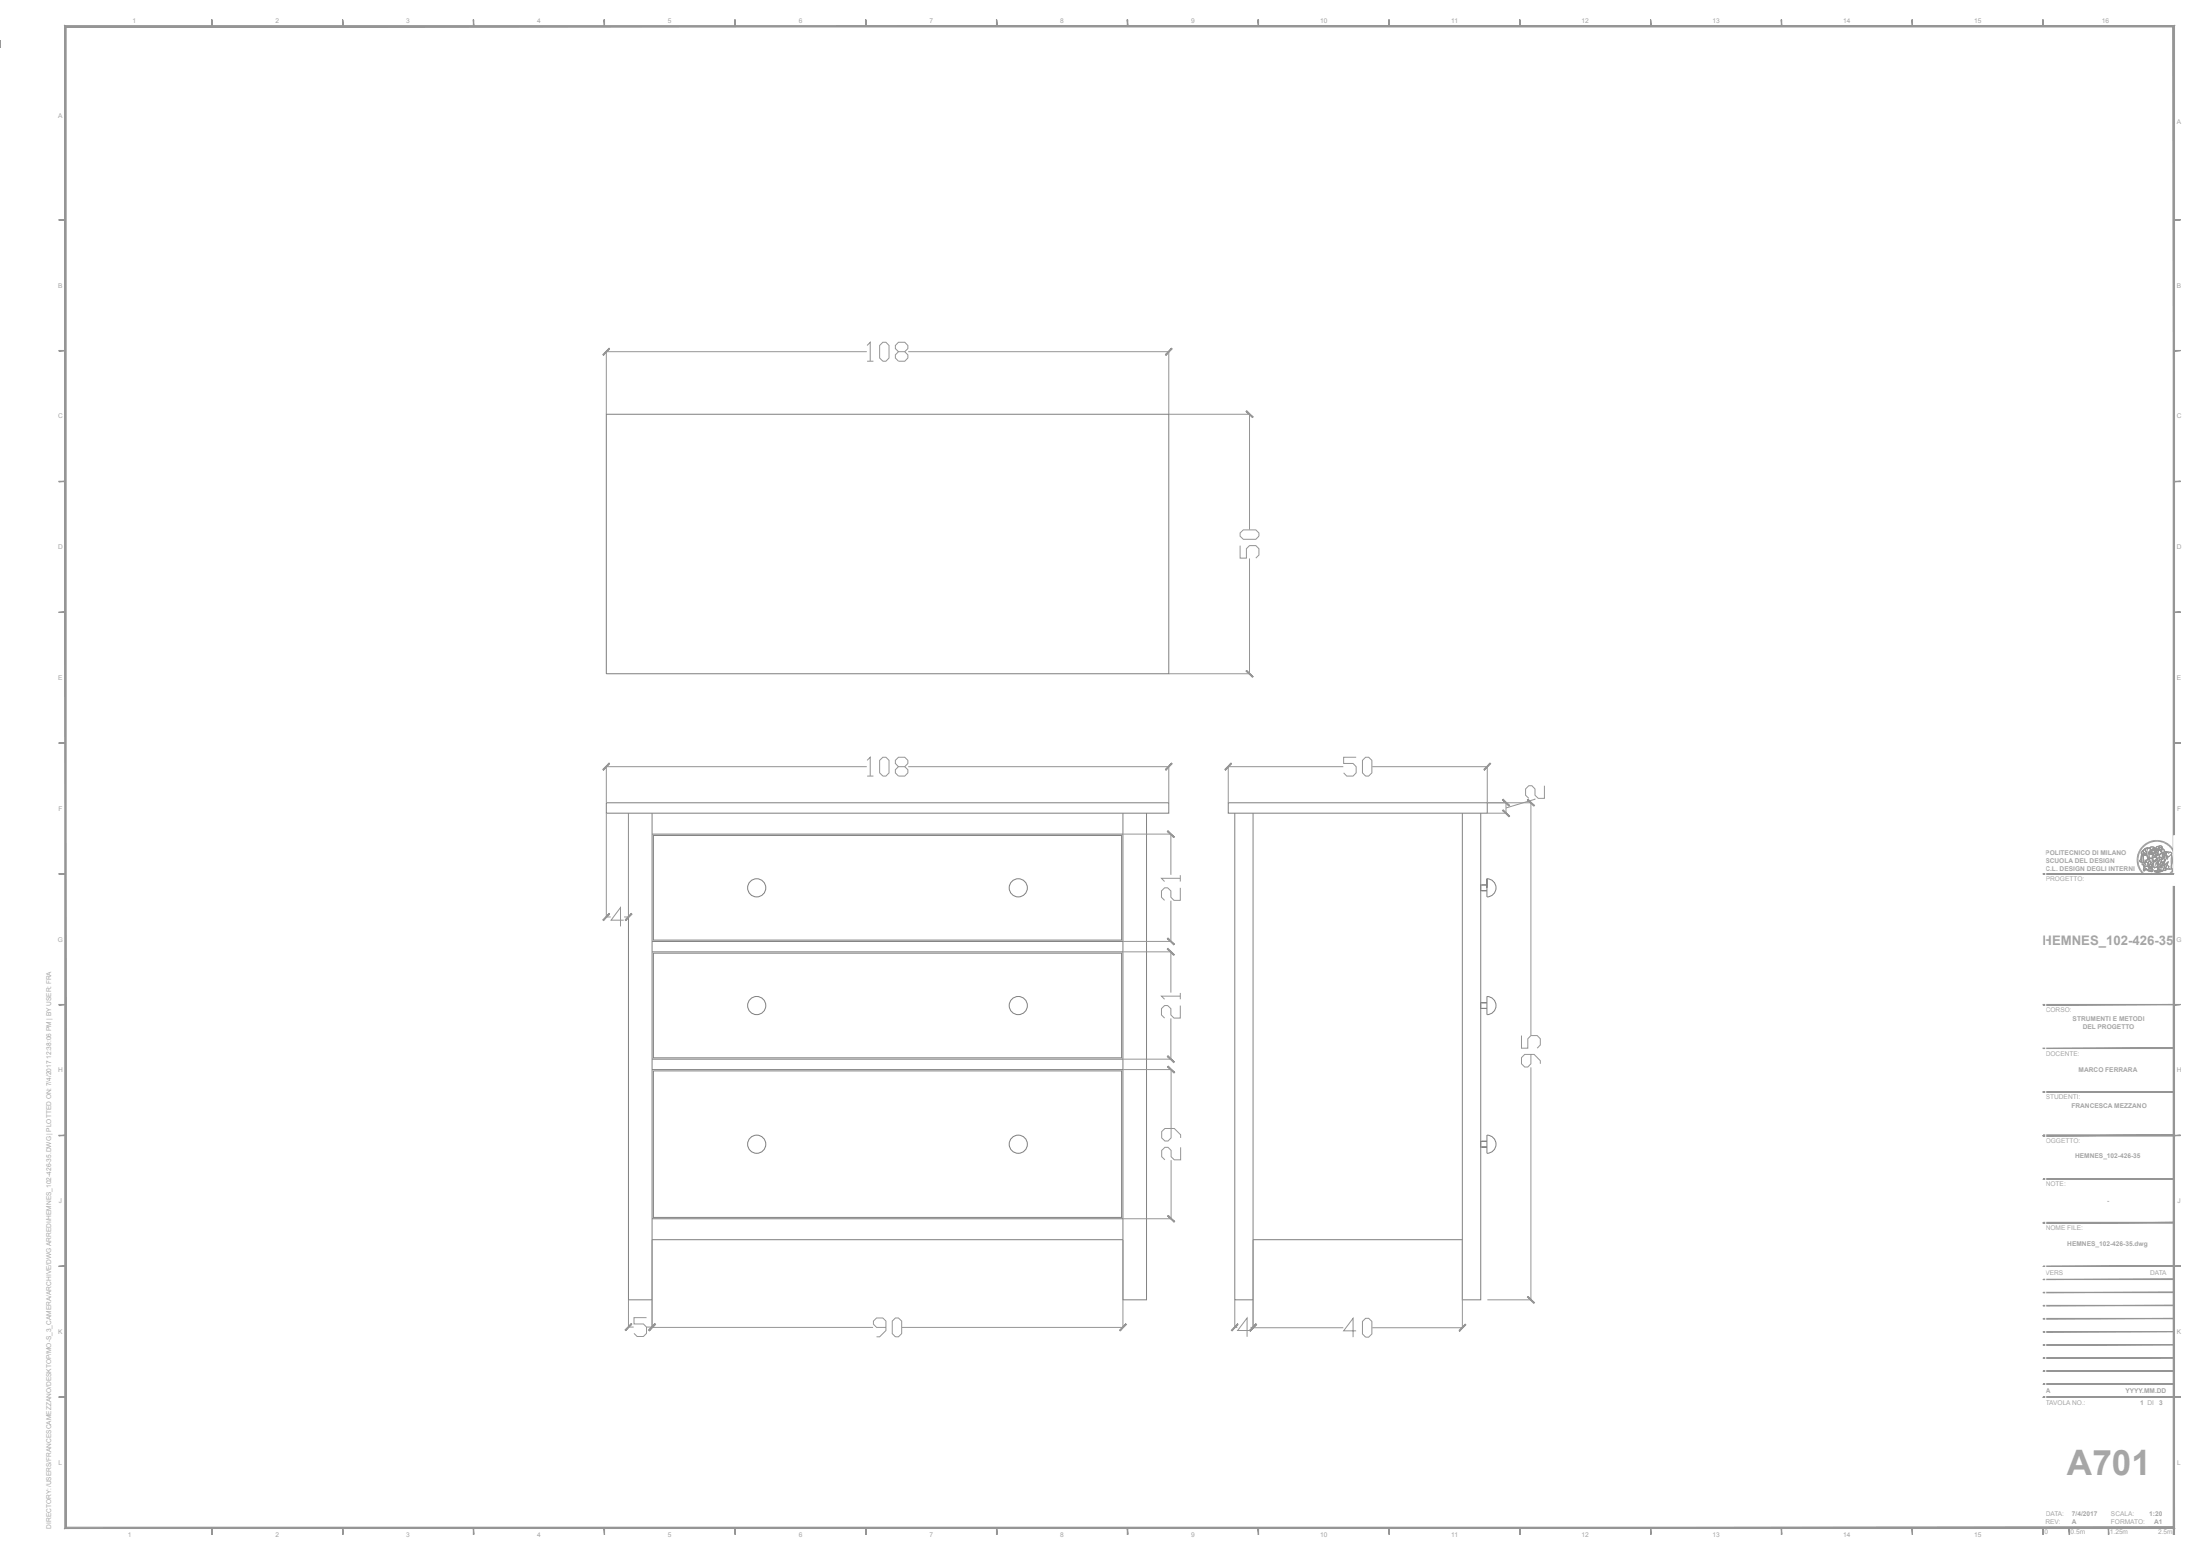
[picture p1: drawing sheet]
<svg xmlns="http://www.w3.org/2000/svg" width="841mm" height="594mm" viewBox="0 0 841 594" stroke-linecap="round" stroke-linejoin="round" font-family="sans-serif">
<g fill="none" stroke="#7f7f7f" stroke-width=".38">
<path d="M231.8 158.3h215v99.2h-215zM231.8 306.9h215v3.9h-215zM240.2 310.8v186h9.1v-186M249.3 318.8h180M249.8 319.3h179v40h-179zM429.3 310.8v186h9v-186M469.5 306.9h99v3.9h-99zM472 310.8v186h7v-186M559 310.8v186h7v-186M566.4 338.3h2h-2.4v2.2h2.4h-2M568.4 335.9a3.5 3.5 0 0 1 3.5 3.5 3.5 3.5 0 0 1-3.5 3.4v-6.9v3.5M249.3 359.9h180"/>
<path d="M249.3 363.8h180M249.8 364.3h179v40h-179zM566.4 383.3h2h-2.4v2.2h2.4h-2M568.4 380.9v6.9a3.5 3.5 0 0 0 3.5-3.4 3.5 3.5 0 0 0-3.5-3.5M249.3 404.9h180M249.3 408.8h180M249.8 409.3h179v56h-179zM566.4 436.3h2h-2.4v2.2h2.4h-2M568.4 433.9a3.5 3.5 0 0 1 3.5 3.5 3.5 3.5 0 0 1-3.5 3.4zM249.3 473.9h180M249.3 465.9h180M479 473.9h80"/>
<circle cx="289.3" cy="339.4" r="3.5"/>
<circle cx="389.3" cy="339.4" r="3.5"/>
<circle cx="289.3" cy="384.4" r="3.5"/>
<circle cx="389.3" cy="384.4" r="3.5"/>
<circle cx="289.3" cy="437.4" r="3.5"/>
<circle cx="389.3" cy="437.4" r="3.5"/>
</g>
<g fill="none" stroke="#959595" stroke-width=".38">
<path d="M231.8 134.3v24M231.8 134.4h99.5M331.5 132.1l1.2-1.3v7.3M331.5 138.1h2.4M336.3 132.1l1.2-1.3h1.2l1.2 1.3v4.7l-1.2 1.3h-1.2l-1.2-1.3zM343.5 134.4l-1.2-1.2v-1.1l1.2-1.3h2.4l1.2 1.3v1.1l-1.2 1.2h-2.4l-1.2 1.3v1.1l1.2 1.3h2.4l1.2-1.3v-1.1l-1.2-1.3M347.2 134.4h99.6M446.8 134.3v24M446.9 158.3h30.9M477.7 158.3v44.1M474.1 208.6v4.7h2.4v-3.6l1.2-1.1h2.4l1.2 1.1v2.5l-1.2 1.1M474.1 203.7l1.2-1.2h4.8l1.2 1.2v1.3l-1.2 1.1h-4.8l-1.2-1.1z"/>
<path d="M477.7 213.5v44M446.9 257.5h30.9M231.8 292.9v13.9M231.8 293.1h99.5M331.5 290.6l1.2-1.1v7.2M331.5 296.7h2.4M336.3 290.6l1.2-1.1h1.2l1.2 1.1v4.8l-1.2 1.3h-1.2l-1.2-1.3zM343.5 293.1l-1.2-1.3v-1.2l1.2-1.1h2.4l1.2 1.1v1.2l-1.2 1.3h-2.4l-1.2 1.1v1.2l1.2 1.3h2.4l1.2-1.3v-1.2l-1.2-1.1M347.2 293.1h99.6M446.8 292.9v13.9M469.5 293.1h44M469.5 292.9v13.9"/>
<path d="M518.4 289.5h-4.8v2.3h3.6l1.2 1.3v2.3l-1.2 1.3h-2.4l-1.2-1.3M520.8 290.6l1.2-1.1h1.2l1.2 1.1v4.8l-1.2 1.3h-1.2l-1.2-1.3zM524.6 293.1h43.9M568.5 292.9v13.9M231.8 310.9v39.7M240.2 310.9v39.7M429.4 318.8h18.3l-.1 15.6M568.6 306.9h16.7M568.6 310.8h7.2M575.7 306.9v3.9M585.2 306.9v88.8M586.8 305.3v.2l-11.1 3.3"/>
<path d="M590.4 300.3v4.9h-2.4l-1.2-1.2v-2.4l-1.2-1.3h-1.2l-1.2 1.3v2.4l1.2 1.2M451.2 339.4v4.7h-2.4l-1.2-1.1v-2.4l-1.2-1.2h-1.2l-1.2 1.2v2.4l1.2 1.1M451.2 335.7h-7.2l1.2 1.3M451.2 334.5v2.5M816.8 328.7h.7M816.8 328.4h.7M816.8 328l.7 .1M816.9 327.6l.6 .1M816.9 327.3l.7 .1M817 326.9l.7 .2M817.1 326.6l.7 .2M817.2 326.2l.6 .3"/>
<path d="M817.3 325.9l.7 .3M817.5 325.6l.6 .3M817.5 329l-.7 .1M817.5 329.4h-.7M817.5 329.7l-.6 .1M817.6 330l-.7 .1M817.6 325.3l.6 .3M817.6 330.3l-.6 .2M817.7 330.6l-.6 .2M817.8 324.9l.6 .4M817.8 330.9l-.6 .3M817.9 331.2l-.6 .3"/>
<path d="M818 324.6l.6 .4M818.1 331.5l-.7 .3M818.2 324.3l.5 .4M818.2 331.8l-.6 .4M818.4 332.1l-.6 .4M818.4 324l.5 .5M818.5 332.4l-.6 .4M818.6 323.8l.5 .4M818.7 332.7l-.6 .4M818.9 323.5l.4 .5M818.9 332.9l-.5 .5M819.1 323.3l.5 .4"/>
<path d="M819.1 333.2l-.5 .5M819.3 333.4l-.5 .5M819.4 323l.4 .5M819.5 333.7l-.4 .5M819.6 322.8l.4 .5M819.7 333.9l-.4 .5M819.9 322.6l.4 .5M820 334.1l-.4 .6M820.2 322.3l.4 .6M820.3 334.3l-.4 .6M820.5 322.2l.3 .6M820.6 334.5l-.4 .6"/>
<path d="M820.8 322l.3 .6M820.8 334.7l-.3 .6M821.1 334.8l-.3 .6M821.1 321.8l.3 .6M821.4 335l-.3 .6M821.4 321.7l.3 .6M821.7 335.1l-.3 .7M821.8 321.5l.2 .7M822 335.3l-.3 .6M822.1 321.4l.2 .7M822.3 335.4l-.2 .6M822.5 321.3l.1 .7"/>
<path d="M822.6 335.5l-.2 .6M822.8 328.1l.6-.5 .6 .1a.58 .58 0 0 1 .5 .9l-.4 .1a.68 .68 0 0 1-.9 .3 .68 .68 0 0 1-.4-.8zM822.8 321.2l.2 .7M822.9 335.6l-.1 .6M823.2 321.2l.1 .6M823.2 335.6l-.1 .7M823.3 329l.6 .4 .4-.6a.45 .45 0 0 0 .4-.5 .45 .45 0 0 0-.4-.4l-1-.2-.5 .7-.2-.1 .5-1.3 1.3 .2 .5-.4v-.3l.6 .1 .2 1-.3 .6 .2 .5-1 1.3h-.3l.5 .2-.1 .4 .3-.3-.3 1.1-1.1 .3-.8-.8 .5-1.6M823.5 321.1l.1 .7M823.6 335.6l-.1 .7M823.6 332.9l2-.5 1.2 .3-2.1 .6zM823.9 321.1v.7M823.9 335.7l-.1 .7"/>
<path d="M824.2 335.7v.7M824.2 321.1v.7M824.5 335.7v.7M824.6 321.1v.7M824.7 333.3l2.1-.6v.3l-2.1 .6zM824.8 335.7l.1 .7M825 321.1l-.1 .7M825 331.5l.3-.1 .1 1.1-.3-.6-.3 .7zM825.2 335.7l.1 .7M825.3 323.5a.92 .92 0 0 1 1.2 .3 .92 .92 0 0 1-.1 1.2l-.3 .5 .3-1.2a.52 .52 0 0 0-.6-.4 .52 .52 0 0 0-.4 .6l-.2 .6-.2-.9zM825.3 321.1l-.1 .7M825.5 335.6l.1 .7"/>
<path d="M825.5 326.6l1-.4a.82 .82 0 0 1 1.1 .6 .82 .82 0 0 1-.7 1 .76 .76 0 0 1-1.2-.2zM825.6 328.6l.8-.1-1.1 2.2v.8l-.5 .6-.1-1zM825.6 324h.1a.39 .39 0 0 1 .5-.2 .39 .39 0 0 1 .2 .5l-.3 .5a.48 .48 0 0 1-.6-.2 .48 .48 0 0 1 .1-.6zM825.6 321.2l-.1 .6M825.8 335.6l.1 .6M826 321.2l-.2 .7M826.1 329.6l.8-.1-.5 1.3 .1 .8a.47 .47 0 0 1-.7 0 .47 .47 0 0 1 .1-.7zM826.1 335.5l.2 .6M826.4 326.2l1.1-.6h.8l-.7 1zM826.4 321.3l-.2 .7M826.4 335.4l.2 .7M826.5 324.3l.7 .5 .4 .8a.76 .76 0 0 1-1.3-.1z"/>
<path d="M826.7 321.4l-.2 .7M826.8 335.3l.2 .7M827 321.5l-.2 .7M827.1 327.6h.3l-.2 .5a.87 .87 0 0 1 .1 1 .87 .87 0 0 1-.8 .4l-.4 .1 .1-.6zM827.1 335.2l.2 .7M827.4 321.6l-.3 .7M827.4 335.1l.2 .6M827.5 330.6l1.2-1-.9 2.3a.44 .44 0 0 1 .2 .6 .44 .44 0 0 1-.6 .2 .44 .44 0 0 1-.2-.6zM827.7 334.9l.3 .7M827.7 321.8l-.3 .6M827.9 334.8l.4 .5M828 322l-.3 .6"/>
<path d="M828.2 334.6l.4 .6M828.3 322.1l-.3 .6M828.5 325.8l.5-.1a.72 .72 0 0 1 .8 .1 .72 .72 0 0 1 .2 .8 10.4 10.4 0 0 1 0 5.1l.3 .4h-2.5l.9-2.5-1.5 1.3a5.3 5.3 0 0 1 1.6-3.4l.2-.1-.3-.1a.86 .86 0 0 1-.6-.7 .86 .86 0 0 1 .4-.8zM828.5 334.4l.4 .6M828.6 322.3l-.3 .6M828.8 334.2l.3 .6M828.9 322.5l-.4 .6M829 334l.4 .5M829.2 322.7l-.4 .6M829.2 333.8l.5 .5M829.5 322.9l-.5 .5M829.5 333.6l.5 .4"/>
<path d="M829.7 333.4l.5 .4M829.7 323.2l-.4 .5M829.9 333.1l.5 .4M830 323.4l-.5 .5M830.1 332.8l.5 .4M830.2 323.7l-.5 .5M830.3 332.5l.5 .4M830.5 324l-.5 .4M830.5 332.3l.6 .3M830.6 332l.6 .3M830.7 324.3l-.6 .4M830.8 331.7l.6 .3"/>
<path d="M830.9 324.5l-.6 .4M830.9 331.4l.6 .3M831 331.1l.6 .3M831.1 324.9l-.6 .3M831.1 330.8l.7 .2M831.2 325.2l-.6 .3M831.2 330.5l.7 .1M831.3 330.2l.6 .1M831.3 329.8l.7 .2M831.4 325.5l-.6 .3M831.4 329.5l.7 .1M831.4 329h.7"/>
<path d="M831.4 328.6h.7M831.4 329.2h.7M831.6 325.8l-.7 .3M831.7 326.2l-.7 .2M831.8 326.5l-.7 .2M831.9 326.8l-.7 .2M831.9 327.2l-.6 .1M832 327.6h-.7M832.1 327.9l-.7 .1M832.1 328.3h-.7M231.8 350.5h1.7M238.4 351.7h-4.8l3.6-4.8v7.2"/>
<path d="M238.6 350.5h1.6M447.6 344.3l.1 15.6h-18.3M429.4 363.8h18.2v15.6M451.2 379.5v2.5M447.6 389.3v15.6h-18.2M451.2 384.4v4.7h-2.4l-1.2-1.1v-2.4l-1.2-1.2h-1.2l-1.2 1.2v2.4l1.2 1.1M451.2 380.8h-7.2l1.2 1.2M581.6 395.8v4.9h2.4v-3.6l1.2-1.3h2.4l1.2 1.3v2.3l-1.2 1.3M429.4 408.8h18.4M447.7 408.8v22.4M585.2 403v3.6l-1.2 1.3h-1.1l-1.3-1.3v-2.3l1.3-1.3h3.5l2.4 2.4v1.2M585.2 408v88.8"/>
<path d="M447.7 431.4v3.6l-1.2 1.1h-1.2l-1.2-1.1v-2.5l1.2-1.1h3.6l2.4 2.4v1.2M451.3 438.6v4.7h-2.4l-1.2-1.1v-2.5l-1.2-1.1h-1.2l-1.2 1.1v2.5l1.2 1.1M447.7 443.5v22.4M249.3 473.9v33.6M429.3 473.9v33.6M429.4 465.9h18.4M479 473.9v33.7M559 473.9v33.7M240.2 496.9v10.5M472 496.9v10.6M568.6 496.8h16.7M240.2 507.3h2"/>
<path d="M247.1 503.7h-4.7v2.4h3.6l1.1 1.2v2.4l-1.1 1.2h-2.5l-1.1-1.2M247.3 507.3h2M249.3 507.4h84.5M338.7 507.4h-3.6l-1.2-1.2v-1.2l1.2-1.2h2.4l1.2 1.2v3.6l-2.4 2.4h-1.2M341.1 505l1.2-1.2h1.2l1.2 1.2v4.8l-1.2 1.2h-1.2l-1.2-1.2zM344.8 507.4h84.5M472 507.4h1M477.9 508.6h-4.8l3.6-4.8v7.2M478 507.4h1M479 507.5h34.5M518.4 508.7h-4.8l3.6-4.8v7.2M520.8 505.1l1.2-1.2h1.2l1.2 1.2v4.8l-1.2 1.2h-1.2l-1.2-1.2z"/>
<path d="M524.6 507.5h34.4"/>
</g>
<g fill="#959595" stroke="#959595" stroke-width=".38">
<path d="M232.8 133.1l-2.1 2.7 2.4-2.4zM230.4 135.5l2.4-2.4-2.1 2.7z"/>
<path d="M445.4 135.5l.3 .3 2.2-2.7zM447.9 133.1l.2 .3-2.4 2.4z"/>
<path d="M476.3 157.2l2.5 2.5 .2-.3zM476.3 157.2l.3-.2 2.4 2.4z"/>
<path d="M476.6 256.2l-.3 .3 2.7 2.1zM476.3 256.5l2.7 2.1-.2 .3z"/>
<path d="M232.8 291.7l-2.1 2.7 2.4-2.4zM232.8 291.7l-2.1 2.7-.3-.3z"/>
<path d="M445.4 294.1l.3 .3 2.2-2.7zM447.9 291.7l.2 .3-2.4 2.4z"/>
<path d="M241.3 505.9l-2.1 2.7 2.4-2.4zM238.9 508.3l2.4-2.4-2.1 2.7z"/>
<path d="M248 508.3l.2 .3 2.1-2.7zM250.3 505.9l.3 .3-2.4 2.4z"/>
<path d="M250.3 506l-2.1 2.7 2.4-2.4zM250.3 506l-2.1 2.7-.2-.3z"/>
<path d="M428 508.4l.2 .3 2.2-2.7zM430.4 506l.2 .3-2.4 2.4z"/>
<path d="M232.8 349.2l-2.1 2.7 2.4-2.5zM230.4 351.6l2.4-2.4-2.1 2.7z"/>
<path d="M238.9 351.6l.3 .3 2.1-2.7zM241.3 349.2l.3 .2-2.4 2.5z"/>
<path d="M470.6 291.7l-2.1 2.7 2.3-2.4zM470.6 291.7l-2.1 2.7-.3-.3z"/>
<path d="M567.2 294.1l.2 .3 2.2-2.7zM569.6 291.7l.3 .3-2.5 2.4z"/>
<path d="M574.4 305.8l2.4 2.4 .3-.3zM574.4 305.8l.2-.3 2.5 2.4z"/>
<path d="M574.6 309.5l-.2 .3 2.7 2.1zM574.4 309.8l2.7 2.1-.3 .3z"/>
<path d="M446.2 317.8l2.5 2.4 .2-.3zM446.2 317.8l.3-.3 2.4 2.4z"/>
<path d="M446.5 358.5l-.3 .3 2.7 2.1zM446.2 358.8l2.7 2.1-.2 .3z"/>
<path d="M446.2 362.8l2.5 2.4 .2-.3zM446.2 362.8l.3-.3 2.4 2.4z"/>
<path d="M446.5 403.5l-.3 .3 2.7 2.1zM446.2 403.8l2.7 2.1-.2 .3z"/>
<path d="M446.4 407.8l2.4 2.4 .2-.3zM446.4 407.8l.2-.3 2.4 2.4z"/>
<path d="M446.6 464.5l-.2 .3 2.6 2.1zM446.4 464.8l2.6 2.1-.2 .3z"/>
<path d="M583.9 305.8l2.4 2.4 .3-.3zM583.9 305.8l.3-.3 2.4 2.4z"/>
<path d="M584.2 495.5l-.3 .3 2.7 2.1zM583.9 495.8l2.7 2.1-.3 .3z"/>
<path d="M473.1 506l-2.1 2.7 2.3-2.4zM473.1 506l-2.1 2.7-.3-.3z"/>
<path d="M477.7 508.4l.2 .3 2.2-2.7zM480.1 506l.3 .3-2.5 2.4z"/>
<path d="M480.1 506.2l-2.2 2.6 2.5-2.4zM477.7 508.6l2.4-2.4-2.2 2.6z"/>
<path d="M557.7 508.6l.3 .2 2.1-2.6zM560.1 506.2l.3 .2-2.4 2.4z"/>
<path d="M831 484.1l2.5-.2zM831 483.9h2.5z"/>
<path d="M831 534.1l2.5-.2zM831 533.9h2.5z"/>
<path d="M430.9 7.6l.2 2.5v-2.5zM430.9 7.6l.2 2.5h-.2z"/>
<path d="M25.3 583.8l-.5 .5 806-.5zM24.8 584.3l806-.5 .5 .5z"/>
<path d="M830.8 10.3v573.5l.5 .5zM830.8 10.3l.5-.5v574.5z"/>
<path d="M25.3 10.3h805.5l.5-.5zM24.8 9.8h806.5l-806 .5z"/>
<path d="M24.8 9.8l.5 574v-573.5zM24.8 9.8l.5 574-.5 .5z"/>
<path d="M380.9 7.6l.2 2.5v-2.5zM380.9 7.6l.2 2.5h-.2z"/>
<path d="M480.9 7.6l.2 2.5v-2.5zM480.9 7.6l.2 2.5h-.2z"/>
<path d="M531 7.6l.1 2.5zM531 7.6l.1 2.5z"/>
<path d="M580.9 7.6l.2 2.5zM580.9 7.6l.2 2.5z"/>
<path d="M630.9 7.6l.2 2.5zM630.9 7.6l.2 2.5z"/>
<path d="M680.9 7.6l.2 2.5zM680.9 7.6l.2 2.5z"/>
<path d="M730.9 7.6l.2 2.5zM730.9 7.6l.2 2.5z"/>
<path d="M780.9 7.6l.2 2.5zM780.9 7.6l.2 2.5z"/>
<path d="M22.5 284.1l2.5-.1zM22.5 284h2.5z"/>
<path d="M22.5 234.1l2.5-.1zM22.5 234h2.5z"/>
<path d="M22.5 184.1l2.5-.1zM22.5 184h2.5z"/>
<path d="M22.5 134.1l2.5-.1zM22.5 134h2.5z"/>
<path d="M22.5 84.1l2.5-.1zM22.5 84h2.5z"/>
<path d="M22.5 384.1l2.5-.2zM22.5 383.9h2.5z"/>
<path d="M22.5 434.1l2.5-.2zM22.5 433.9h2.5z"/>
<path d="M22.5 484.1l2.5-.2zM22.5 483.9h2.5z"/>
<path d="M22.5 534.1l2.5-.2zM22.5 533.9h2.5z"/>
<path d="M22.5 334.1l2.5-.2zM22.5 333.9h2.5z"/>
<path d="M330.9 7.6l.2 2.5zM330.9 7.6l.2 2.5z"/>
<path d="M280.9 7.6l.2 2.5zM280.9 7.6l.2 2.5z"/>
<path d="M230.9 7.6l.2 2.5zM230.9 7.6l.2 2.5z"/>
<path d="M180.9 7.6l.2 2.5zM180.9 7.6l.2 2.5z"/>
<path d="M130.9 7.6l.2 2.5zM130.9 7.6l.2 2.5z"/>
<path d="M80.9 7.6l.2 2.5zM80.9 7.6l.2 2.5z"/>
<path d="M0 15.6l.1 2.5zM0 15.6l.1 2.5z"/>
<path d="M716.5 583.9h60zM716.5 584.1l60-.2z"/>
<path d="M831 284.1l2.5-.1zM831 284h2.5z"/>
<path d="M831 234.1l2.5-.1zM831 234h2.5z"/>
<path d="M831 184.1l2.5-.1zM831 184h2.5z"/>
<path d="M831 134.1l2.5-.1zM831 134h2.5z"/>
<path d="M831 84.1l2.5-.1zM831 84h2.5z"/>
<path d="M831 384.1l2.5-.2zM831 383.9h2.5z"/>
<path d="M831 434.1l2.5-.2zM831 433.9h2.5z"/>
<path d="M831 484.1l2.5-.2zM831 483.9h2.5z"/>
<path d="M831 534.1l2.5-.2zM831 533.9h2.5z"/>
<path d="M831 334.1l2.5-.2zM831 333.9h2.5z"/>
<path d="M430.9 584l.2 2.5v-2.5zM430.9 584l.2 2.5h-.2z"/>
<path d="M380.9 584l.2 2.5v-2.5zM380.9 584l.2 2.5h-.2z"/>
<path d="M480.9 584l.2 2.5v-2.5zM480.9 584l.2 2.5h-.2z"/>
<path d="M531 584l.1 2.5zM531 584l.1 2.5z"/>
<path d="M580.9 584l.2 2.5zM580.9 584l.2 2.5z"/>
<path d="M630.9 584l.2 2.5zM630.9 584l.2 2.5z"/>
<path d="M680.9 584l.2 2.5zM680.9 584l.2 2.5z"/>
<path d="M730.9 584l.2 2.5zM730.9 584l.2 2.5z"/>
<path d="M330.9 584l.2 2.5zM330.9 584l.2 2.5z"/>
<path d="M280.9 584l.2 2.5zM280.9 584l.2 2.5z"/>
<path d="M230.9 584l.2 2.5zM230.9 584l.2 2.5z"/>
<path d="M180.9 584l.2 2.5zM180.9 584l.2 2.5z"/>
<path d="M130.9 584l.2 2.5zM130.9 584l.2 2.5z"/>
<path d="M80.9 584l.2 2.5zM80.9 584l.2 2.5z"/>
<path d="M780.9 584l.2 2.5zM780.9 584l.2 2.5z"/>
</g>
<path d="M824.3 329.9l.3 .1 .2-.6 .5-.2-.5 1.4v-.4z" fill="none" stroke="#959595" stroke-width=".38"/>
<g fill="none" stroke="#959595" stroke-width=".38">
<path d="M818.7 326.3l1.4 .3 .5-.3 .1 .6-1.8-.1zM818.9 326.8l-.8 2.6 .4 .1M818.9 325.4l.4-.3 .1 .8 1.2 .4-.5 .3-1.2-.1-.4-.6zM819 327l.6-.1-.3 .5-.1 2.4-.7-.3zM819.5 324.8l.5-.5 1.3-.1-.9 .2a.7 .7 0 0 0-.3 .7 .7 .7 0 0 0 .5 .6v.6l-1.2-.4zM819.5 330.8l.7 .3 .9-.1 .4 1 .2-.2 .2 .3v-.5l.2 .4-.1-.5 .4 .2-.2-.3a.56 .56 0 0 1-.6-.4 .56 .56 0 0 1 .3-.7l.4 .1 .4 1a.88 .88 0 0 1-.2 1.3 .88 .88 0 0 1-1.3-.2l-.5-.2a1.49 1.49 0 0 1-1.2-1.4zM819.5 327l1.2-.1 .6 1.1-.1 .5-1.2 .5a.51 .51 0 0 1 0 .6 .51 .51 0 0 1-.6 .2zM819.6 331.5l.5 .4a2.5 2.5 0 0 0 2.5 .6l.2-.4a.65 .65 0 0 1 .1 .9 .65 .65 0 0 1-.9 .1l-.8-.2a.99 .99 0 0 0-1.5-.4l.2 .2-.3 .2-.2-.5zM820 329l1.2-.5 .3 .2a.93 .93 0 0 1 1.1-.5 .93 .93 0 0 1 .7 1 1.06 1.06 0 0 1-1.4 1.1l.1-.2a.52 .52 0 0 0 .3-.7 .52 .52 0 0 0-.7-.3 .52 .52 0 0 0-.3 .7l-.1 .2-.7-.7-.3 .2zM820 329.6l.5-.3 .1 .2a.88 .88 0 0 1 .7 .8 .88 .88 0 0 1-.6 .9l-.9-.2-.4-.3v-.3l.6-.2zM820.3 324.5a.92 .92 0 0 1 1.1-.4 .92 .92 0 0 1 .6 1 1.71 1.71 0 0 0-.5 2.1l.2 .6 .5 .3-.4 .1-.4 .5-.7-1.8-.1-1.4-.3-.1a.5 .5 0 0 1-.3-.4 .5 .5 0 0 1 .3-.5zM820.7 326.9h-1.6a.86 .86 0 0 0-.7 1.2l-.6 1 .3 .3"/>
<path d="M821.4 329.4a.48 .48 0 0 1 .6-.2 .48 .48 0 0 1 .3 .4l-.4 .7a.56 .56 0 0 0-.3 .7 .56 .56 0 0 0 .6 .4l.2 .3-.4-.2 .1 .5-.2-.4 .1 .5-.3-.3-.2 .2-.3-.6-.1-1.2zM821.6 326l.7-.3 .3 .3-.4 .2 .2 .4-.6-.1zM821.6 325.5l.9-.4-.1 .6-1.1 .5zM821.9 324l.5-.3 1 .2a.35 .35 0 0 1 .4 .2 .35 .35 0 0 1-.2 .4 .35 .35 0 0 1-.4-.2l-.4 .3a.64 .64 0 0 1-.7 0 .64 .64 0 0 1-.2-.6zM822 324.5l.7 .2 .5-.4a.51 .51 0 0 1 .3 .6 .51 .51 0 0 1-.5 .4l-1.1-.1zM822.3 326l.9 .1-.5 .6a.4 .4 0 0 1-.4-.2 .4 .4 0 0 1 0-.5zM822.7 326l.5 .1-.2 .2a.34 .34 0 0 1-.3 .4 .34 .34 0 0 1-.4-.3 .34 .34 0 0 1 .3-.4l.2 .1-.3 .1M822.8 331l.8 .6M823.1 324.6l.2 .2M823.2 324.7l-.1 .1M823.2 329l1.2-.5-.1 .3a.5 .5 0 0 1-.3 .5 .5 .5 0 0 1-.6-.1zM823.5 324.9l.9-.2a.33 .33 0 0 1-.2 .5 .33 .33 0 0 1-.4-.3z"/>
<path d="M823.6 332.9l1.1 .4v.3l-1.1-.4zM823.6 325.6l1 .1 .4 .8-.2 .4-.3-.3 .2-.3a.48 .48 0 0 0-.5-.7 .48 .48 0 0 0-.3 .8 .44 .44 0 0 1 .1 .6 .44 .44 0 0 1-.5 .2 .44 .44 0 0 1-.3-.6zM823.9 325.6h.4l.4 .6a.74 .74 0 0 1-.8 .9zM823.9 330.1l-.3 1.6 1.1-.3M824 324.4l.7 .1 .1 .4-.9-.2zM824 328.8l.2 .1M824.1 328.9h.1M824.3 324.8l-.8 .1h.3a.35 .35 0 0 0 .2 .4 .35 .35 0 0 0 .4-.2 .35 .35 0 0 0-.1-.4l.1 .2M824.9 324.5l.1 .4M824.9 326.5l.1-1.5-.2-.3a.59 .59 0 0 1-.5-.9 .59 .59 0 0 1 1-.1l-.1 1.4 .2-.6 .2 .4 .5-.1v.7l.1-.2a.66 .66 0 0 1 .3 .8 .66 .66 0 0 1-.7 .4l-.3 .2M825.5 324.3h.3M825.7 324.3v.1"/>
<path d="M826 324.5h.2M826.1 324.5h.1M826.3 327.8h.1M826.5 327.7l-.3 .1M827.2 329.5l-1.1 .1v1a.61 .61 0 0 0-.4 .7 .61 .61 0 0 0 .7 .4v-.9l.5-1.3M828.6 325.6l-.1 .2a.9 .9 0 0 0-.4 1 .9 .9 0 0 0 .9 .6M828.8 327.6l-.3 1M828.9 331l.2 .8 .5 .4M830 326.6l.4 2-.4 2.6 .3 .9h-2.5"/>
</g>
<g fill="none" stroke="#959595" stroke-width=".38">
<path d="M818.7 326.3v.5M819.1 326.9l-.3 .6-.3 2 .7 .3M819.4 330.5v.2a1.24 1.24 0 0 0 1.6 .4l.1-.1M819.5 330.8v.1a2.67 2.67 0 0 0 2.2 1.7l.5 .3M819.6 327l-.3 .4 .1 2.3M819.7 331.5a.85 .85 0 0 0 0 1.4l.1-.5a1.02 1.02 0 0 1 1.4 .5l.5 .1a.71 .71 0 0 0 1 .1 .71 .71 0 0 0 .1-1M819.8 329.9a.48 .48 0 0 0-.7-.1 .48 .48 0 0 0 .1 .8 .71 .71 0 0 1 .7-.4 .71 .71 0 0 1 .6 .6M820.4 329.2l.7 .8M820.5 329.3l-.1 .1a.51 .51 0 0 0-.5 .3 .51 .51 0 0 0 .1 .5M820.8 327.2l.3 1.4M821.1 324.5l-.5 1.9 .7 1.6-.1 .4 .3 .3 .3-.5 .4-.1a2.15 2.15 0 0 1-.7-2.4 .91 .91 0 0 0 .4-1.3 .91 .91 0 0 0-1.3-.2 1.06 1.06 0 0 0-1.2 .5 1.06 1.06 0 0 0 .3 1.3l.9 .3-.5 .3-1.2-.1a.85 .85 0 0 1 .4-1.4M821.2 328.5l-1 .4-.2 .4 .2 .2"/>
<path d="M821.3 324.2l-.9 .2a.57 .57 0 0 0-.4 .7 .57 .57 0 0 0 .6 .4M821.4 329.4a.48 .48 0 0 1 .6-.2 .48 .48 0 0 1 .3 .4l-.4 .7a.59 .59 0 0 0-.3 .7 .59 .59 0 0 0 .6 .4l.2 .3-.4-.1 .2 .4-.3-.4 .1 .5-.3-.3-.2 .2-.3-.6-.1-1.2zM821.6 326l.2 .5 .6 .1M821.7 324.3l.1-.3a1.13 1.13 0 0 1 1.9 .5l-.5-.2-.5 .4-.7-.1M822.2 328.1l.7 .3M822.3 330.4l.4 1a.83 .83 0 0 1 0 1 .83 .83 0 0 1-.9 .3M822.4 325.7l.2 .3M822.5 325.5l-1.2 .7M822.5 329l-.8 .2M822.5 325.1l-.3 .5M822.6 328.7l.8 .4M822.8 329.1a.72 .72 0 0 1 .1 1 .72 .72 0 0 1-.9 .2"/>
<path d="M822.8 328.4l.1-.3a.9 .9 0 0 1 1-.4 .9 .9 0 0 1 .6 .9l-1.2 .4M822.9 328.4a1.09 1.09 0 0 1 .1 1.7h-.1M823 325.1h.1M823.1 330.3l.1 1M823.1 327l-.5 1.3M823.3 329.8l-.7 1.4M823.5 324.5l-.6 .8-.9-.1M823.6 332.9l2-.5 1.2 .3-2.1 .6zM823.9 324.7a.36 .36 0 0 1 .6-.3 .36 .36 0 0 1 0 .6M823.9 329.2h.1M824.1 329.1h.1M824.2 325.8l-.2 .1"/>
<path d="M824.3 327.2v.7M824.4 328.6l-.1 .2a.5 .5 0 0 1-.4 .5 .5 .5 0 0 1-.5-.3M824.4 325.7l.1 .4M824.5 325.9a.45 .45 0 0 0-.7-.2 .45 .45 0 0 0 .1 .7 .47 .47 0 0 1 0 .7 .47 .47 0 0 1-.7 0 .47 .47 0 0 1 .1-.7 .82 .82 0 0 1 .9-.9 .82 .82 0 0 1 .7 1l-.1 .4-.2-.3M824.7 326.2l-.3 .1M824.7 326v.5h-.8M824.7 326.9l-.8 .3M824.7 333.3v.2M824.8 329.8v.2l.2-.2M824.8 324.9l.2 .1-.2 1.1M824.8 330.1l-.1 .4 .3-.2M825 327.5l-.2 1.3"/>
<path d="M825 326.7l.5 .2M825.1 328.6l-.3 .8M825.2 329.2l-.6 .8h-.3l.5 .2M825.3 327.6l-.5 .8M825.3 323.5a.92 .92 0 0 1 1.2 .3 .92 .92 0 0 1-.1 1.2l-.3 .5 .3-1.2a.52 .52 0 0 0-.6-.4 .52 .52 0 0 0-.4 .6l-.2 .6-.2-.9zM825.3 323.5a.78 .78 0 0 0-1.1 .8M825.4 324.5l.2 .4 .5-.1M825.6 328.7l-.9 2.4 .1 1 .5-.7 .2 1.4-.4-.9-.4 1.1 .2-.9M825.6 324.7l.2 .1M825.6 327.6l-.2 .5 .1 .5 1.1-.2 .3-.5M825.7 324.6l.1 .1M826.3 325.3l.3 .6"/>
<path d="M826.4 328.5l-1.1 2.2v.9M826.5 324.3l1 1M826.5 328v.1M826.8 332.7v.3l-2.1 .6-1.1-.4v-.3M827.1 325.2l.6 .4M827.1 327.3l-.1 .5M827.1 326.4l.5 .4M827.2 330.8l.2 .4M827.4 327.6l-.2 1.9a1.89 1.89 0 0 0 0 2.6M827.6 326.6a1.04 1.04 0 0 1 .6-.9 1.04 1.04 0 0 1 1.1 .1 .56 .56 0 0 1 .8 .2 .56 .56 0 0 1-.3 .8 1.2 1.2 0 0 1-1.1 .7 1.2 1.2 0 0 1-1.1-.7M827.6 326.8l-.6 .9a.79 .79 0 0 1-1.3 0 .85 .85 0 0 1 0-1 .85 .85 0 0 1 .9-.3l.1 .3a.35 .35 0 0 0-.2 .6 .35 .35 0 0 0 .6-.1v-.8l-.6-.2-.7 .2-.3 .7M827.7 328.4v.5"/>
<path d="M828.1 327.5l-.9 .1M828.1 331.7l.6 .5M828.3 325.6h-.8l-1.1 .6M828.5 330.6l.8 .8M828.6 327.5l-1.1 1.8-.3 1.7 1.9-1.5M828.7 329.6l-.9 2.6a.4 .4 0 0 1-.2 .5 .4 .4 0 0 1-.5-.2 .4 .4 0 0 1 .1-.5l.4-1.4M829.2 326.1l-.3 .3M830 327.7v3.3"/>
</g>
<g fill="#fff" stroke="#fff" stroke-width=".38">
<path d="M806 334l30.8 4.3h-30.8z"/>
<path d="M806 334h25l5.8 4.3z"/>
<path d="M831 319.5h5.8l-5.8 14.5z"/>
<path d="M836.8 319.5v18.8l-5.8-4.3z"/>
</g>
<path d="M49.5 32.8h732.5v546.7h-732.5zM806 334h25v-14.5h5.8v18.8h-30.8z" fill="none" stroke="#fff" stroke-width=".38"/>
<g fill="#959595" stroke="#959595" stroke-width=".38">
<path d="M831 534.1l2.5-.2zM831 533.9h2.5z"/>
<path d="M781 533.9h50zM781 534.1l50-.2z"/>
<path d="M781 533.9h50zM781 534.1l50-.2z"/>
<path d="M781 529h50zM781 529.1l50-.1z"/>
<path d="M781 524h50zM781 524.1l50-.1z"/>
<path d="M781 518.9h50zM781 519.1l50-.2z"/>
<path d="M781 513.9h50zM781 514.1l50-.2z"/>
<path d="M781 509h50zM781 509.1l50-.1z"/>
<path d="M781 504h50zM781 504.1l50-.1z"/>
<path d="M781 499h50zM781 499.1l50-.1z"/>
<path d="M781 494h50zM781 494.1l50-.1z"/>
<path d="M781 400.8l50-.2zM781 400.6h50z"/>
<path d="M781 417.5h50v-.2zM781 417.3h50l-50 .2z"/>
<path d="M781 417.3v.2l50-.2zM781 417.5l50-.2v.2z"/>
<path d="M781 433.9h50zM781 434.1l50-.2z"/>
<path d="M781 334.1l50-.2zM781 333.9h50z"/>
<path d="M781 433.9h50zM781 434.1l50-.2z"/>
<path d="M781 450.6h50zM781 450.8l50-.2z"/>
<path d="M781 433.9h50zM781 434.1l50-.2z"/>
<path d="M781 433.9h50zM781 434.1l50-.2z"/>
<path d="M781 384.1l50-.2zM781 383.9h50z"/>
<path d="M781 467.3v.2l50-.2zM781 467.5l50-.2v.2z"/>
<path d="M781 467.3v.2l50-.2zM781 467.5l50-.2v.2z"/>
<path d="M781 489h50zM781 489.1l50-.1z"/>
<path d="M781 483.9h50zM781 484.1l50-.2z"/>
<path d="M831 534.1l2.5-.2zM831 533.9h2.5z"/>
<path d="M780.9 584l.2 2.5zM780.9 584l.2 2.5z"/>
<path d="M790.9 584l.2 2.5v-2.5zM790.9 584l.2 2.5h-.2z"/>
<path d="M805.9 584l.2 2.5zM805.9 584l.2 2.5z"/>
<path d="M830.8 584l.5 2.5v-2.5zM830.8 584l.5 2.5h-.5z"/>
</g>
<text font-size="13.4" fill="#a5a5a5" x="790.2" y="563.8">A701</text>
<text font-size="5" fill="#a5a5a5" x="780.8" y="361.3">HEMNES_102-426-35</text>
<g font-size="2.5" fill="#a5a5a5">
<text x="50.7" y="8.9">1</text>
<text x="105.3" y="8.9">2</text>
<text x="155.3" y="8.9">3</text>
<text x="205.3" y="8.9">4</text>
<text x="255.3" y="8.9">5</text>
<text x="305.3" y="8.9">6</text>
<text x="355.3" y="8.9">7</text>
<text x="405.3" y="8.9">8</text>
<text x="455.3" y="8.9">9</text>
<text x="504.6" y="8.9">10</text>
<text x="554.7" y="8.9">11</text>
<text x="604.6" y="8.9">12</text>
<text x="654.6" y="8.9">13</text>
<text x="704.6" y="8.9">14</text>
<text x="754.6" y="8.9">15</text>
<text x="803.5" y="8.9">16</text>
<text x="22.3" y="45">A</text>
<text x="832.2" y="47.2">A</text>
<text x="22.3" y="109.9">B</text>
<text x="832.2" y="109.9">B</text>
<text x="22.2" y="160">C</text>
<text x="832.1" y="160">C</text>
<text x="22.2" y="210">D</text>
<text x="832.1" y="210">D</text>
<text x="22.3" y="259.9">E</text>
<text x="832.2" y="259.9">E</text>
<text x="22.4" y="309.9">F</text>
<text x="832.2" y="309.9">F</text>
<text x="781.9" y="327">POLITECNICO DI MILANO</text>
<text x="781.9" y="330">SCUOLA DEL DESIGN</text>
<text x="781.9" y="333">C.L. DESIGN DEGLI INTERNI</text>
<text x="782" y="336.8">PROGETTO:</text>
<text x="22.1" y="359.9">G</text>
<text x="832" y="359.9">G</text>
<text x="782" y="386.8">CORSO:</text>
<text x="792.3" y="390.2">STRUMENTI E METODI</text>
<text x="796.2" y="393.3">DEL PROGETTO</text>
<text x="782" y="403.5">DOCENTE:</text>
<text x="22.2" y="409.9">H</text>
<text x="794.6" y="409.9">MARCO FERRARA</text>
<text x="832.1" y="409.9">H</text>
<text x="782" y="420.1">STUDENTI:</text>
<text x="791.9" y="423.6">FRANCESCA MEZZANO</text>
<text x="782" y="436.8">OGGETTO:</text>
<text x="793.3" y="442.8">HEMNES_102-426-35</text>
<text x="782" y="453.5">NOTE:</text>
<text x="22.5" y="459.9">J</text>
<text x="805.5" y="459.9">-</text>
<text x="832.4" y="459.9">J</text>
<text x="782" y="470.1">NOME FILE:</text>
<text x="790.3" y="476.4">HEMNES_102-426-35.dwg</text>
<text x="781.9" y="487.4">VERS</text>
<text x="821.9" y="487.4">DATA</text>
<text x="22.3" y="509.9">K</text>
<text x="832.2" y="509.9">K</text>
<text x="782" y="532.4">A</text>
<text x="812.5" y="532.4">YYYY.MM.DD</text>
<text x="782" y="536.9">TAVOLA NO.:</text>
<text x="818.2" y="536.9">1 DI</text>
<text x="825.3" y="536.9">3</text>
<text x="22.4" y="559.9">L</text>
<text x="832.3" y="559.9">L</text>
<text x="782" y="579.5">DATA:</text>
<text x="792" y="579.4">7/4/2017</text>
<text x="807" y="579.4">SCALA:</text>
<text x="821.6" y="579.4">1:20</text>
<text x="19.6" y="584.3" transform="rotate(-90 19.6 584.3)">DIRECTORY: /USERS/FRANCESCAMEZZANO/DESKTOP/MO-S_3_CAMERA/ARCHIVE/DWG ARREDI/HEMNES_102-426-35.DWG | PLOTTED ON: 7/4/2017 12:38:06 PM | BY USER: FRA</text>
<text x="48.8" y="587.4">1</text>
<text x="105.3" y="587.4">2</text>
<text x="155.3" y="587.4">3</text>
<text x="205.3" y="587.4">4</text>
<text x="255.3" y="587.4">5</text>
<text x="305.3" y="587.4">6</text>
<text x="355.3" y="587.4">7</text>
<text x="405.3" y="587.4">8</text>
<text x="455.3" y="587.4">9</text>
<text x="504.6" y="587.4">10</text>
<text x="554.7" y="587.4">11</text>
<text x="604.6" y="587.4">12</text>
<text x="654.6" y="587.4">13</text>
<text x="704.6" y="587.4">14</text>
<text x="754.6" y="587.4">15</text>
<text x="781.5" y="586.5">0</text>
<text x="781.9" y="582.4">REV:</text>
<text x="791.5" y="586.5">0.5m</text>
<text x="792" y="582.4">A</text>
<text x="806.5" y="586.5">1.25m</text>
<text x="807" y="582.4">FORMATO:</text>
<text x="823.5" y="582.4">A1</text>
<text x="825" y="586.5">2.5m</text>
</g>
</svg>
